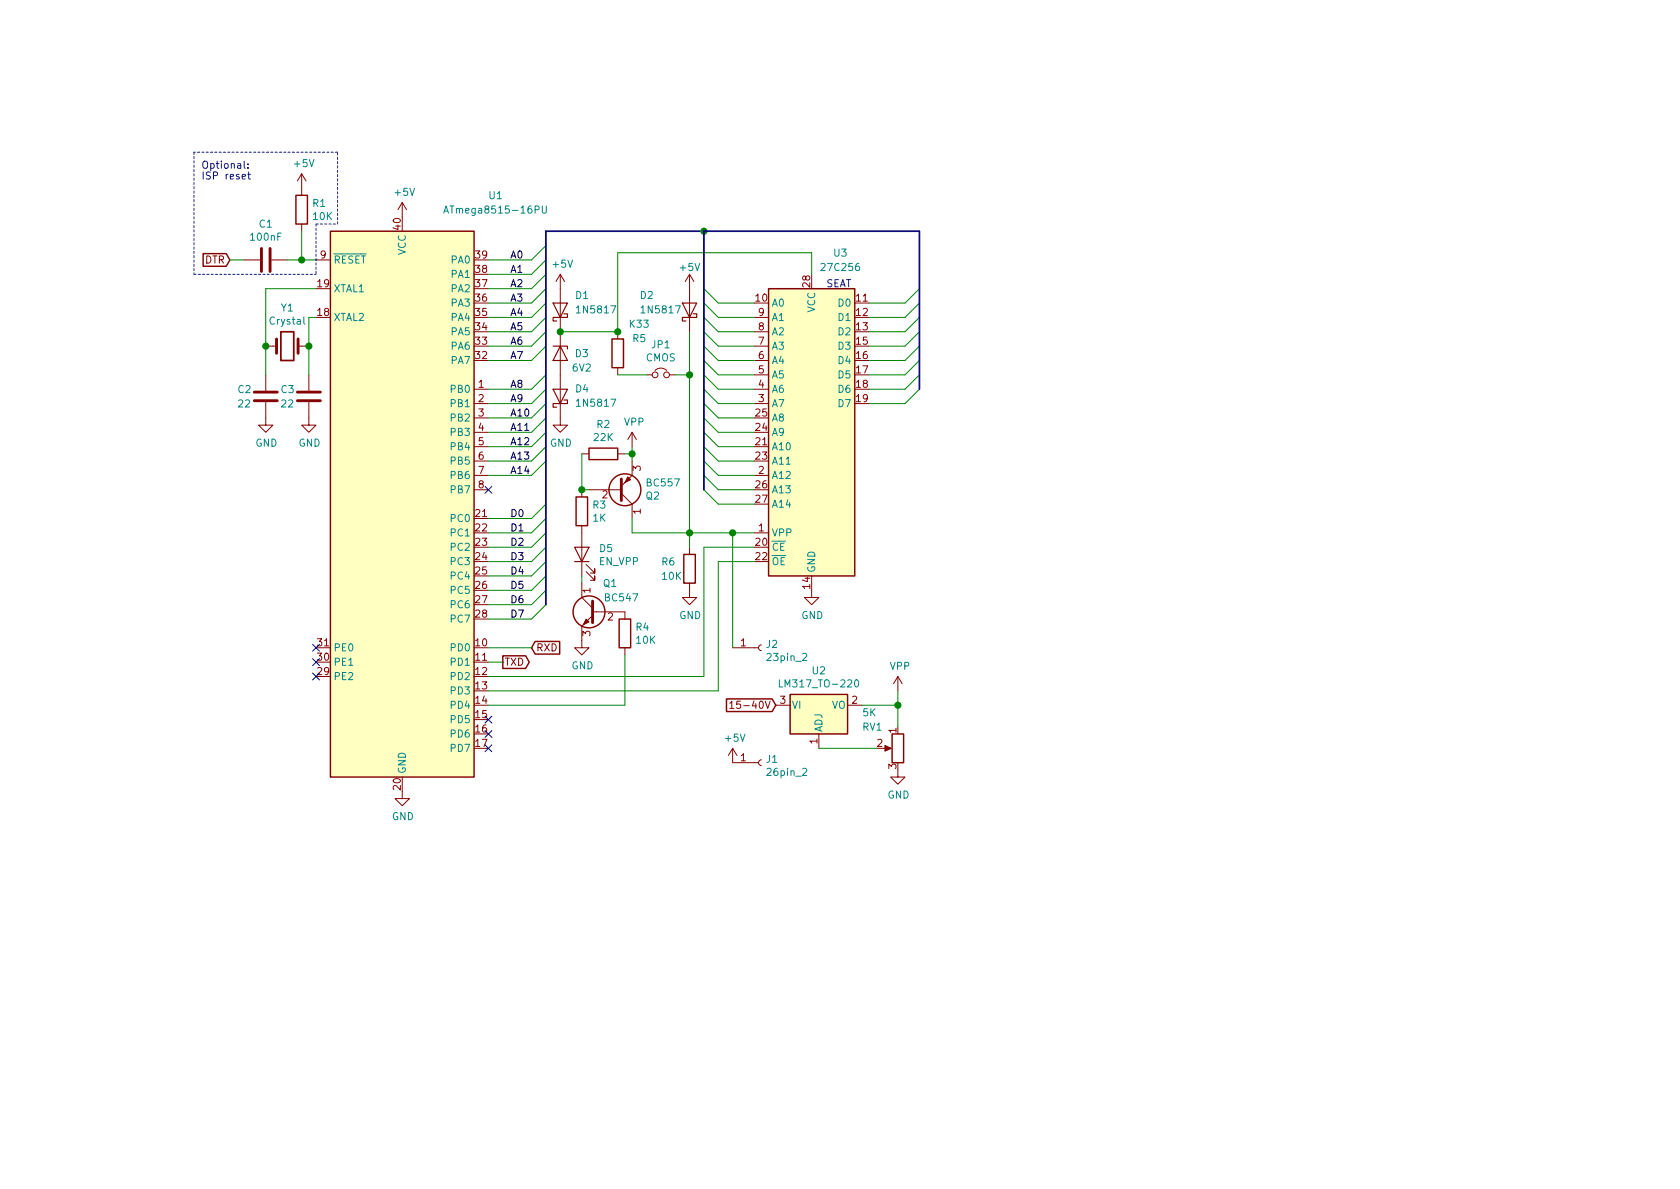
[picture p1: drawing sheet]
<svg xmlns="http://www.w3.org/2000/svg" width="297mm" height="210mm" viewBox="0 0 297 210" stroke-linecap="round" stroke-linejoin="round" font-family="sans-serif">
<g fill="#ffffc2" stroke="#ffffc2" stroke-width=".18">
<path d="M58.4 40.9h25.4v96.5h-25.4z"/>
<path d="M135.9 51h15.2v50.8h-15.2z"/>
<path d="M139.7 122.8h10.2v7h-10.2z"/>
</g>
<g fill="none" stroke="#840000" stroke-width=".25">
<path d="M52.3 34.5h2.1v5.1h-2.1zM35.9 44.9h4.1l.6 1.1-.6 1.1h-4.1zM58.4 40.9h25.4v96.5h-25.4zM108.2 59.9h2v5.1h-2zM135.9 51h15.2v50.8h-15.2zM104.1 79.2h5.1v2.1h-5.1zM101.9 87.9h2v5.1h-2zM120.9 98h2v5.1h-2zM88.9 116h4l.7 1.1-.7 1.1h-4zM94.6 113.4h4.4v2.3h-4.4l-.6-1.2zM109.5 109.5h2v5h-2zM128.4 123.6h8.1l.7 1.1-.7 1.1h-8.1z"/>
<path d="M139.7 122.8h10.2v7h-10.2zM157.7 129.8h2.1v5.1h-2.1z"/>
<circle cx="110.5" cy="86.6" r="2.82"/>
<circle cx="104.1" cy="108.2" r="2.82"/>
</g>
<g fill="none" stroke="#840000" stroke-width=".18">
<path d="M53.3 30.7v3.8M53.3 39.6v1.3M53.3 30.7l-.7 1.3M53.3 30.7l.8 1.3M71.1 35.8l-.7 1.3M71.1 35.8v2.5M71.1 35.8l.8 1.3M43.2 46h2.8M48 46h2.8M55.9 46h2.5M99.1 48.5v26.7h1.2l-1.2 1.2-1.3-1.2h1.3M99.1 48.5l-.8 1.3"/>
<path d="M99.1 48.5l.7 1.3M109.2 58.7v1.2M121.9 48.5v10.2M121.9 48.5l-.7 1.3M121.9 48.5l.8 1.3M133.3 58.7h2.6M133.3 56.1h2.6M47 71.1v4.1h1.3l-1.3 1.2-1.3-1.2h1.3M47 61.2h1.9M47 66.3v2.8M52.7 61.2h1.9M54.6 71.1v4.1h1.3l-1.3 1.2-1.3-1.2h1.3"/>
<path d="M54.6 66.3v2.8M83.8 68.8h2.6M83.8 71.4h2.6M83.8 73.9h2.6M83.8 76.4h2.6M83.8 79h2.6M109.2 65v1.3M111.8 76.4v2.6M111.8 76.4l-.8 1.3M111.8 76.4l.7 1.3M114.3 66.3h1M115.8 65.5a1.41 1.41 0 0 1 2.1 0"/>
<path d="M118.4 66.3h1M133.3 68.8h2.6M133.3 71.4h2.6M133.3 61.2h2.6M133.3 66.3h2.6M133.3 63.7h2.6M83.8 81.5h2.6M83.8 84.1h2.6M83.8 86.6h2.6M102.9 80.3h1.2M102.9 86.6v1.3M102.9 93v8.8"/>
<path d="M103.6 99.8l1.6 1.5v-.7v.7h-.8M104.1 86.6h5.8M109.2 80.3h1.3M109.9 87.2l1.9 1.9v2.6M111.8 81.5v2.6l-1.9 1.9M121.9 96.8v1.2M133.3 84.1h2.6M133.3 94.2h2.6M102.9 103.1v2.6l1.9 1.9M103.6 101.1l1.6 1.5v-.8v.8h-.8M104.8 108.8l-1.9 1.9v3.8h1.2l-1.2 1.3-1.3-1.3h1.3M104.8 108.2h5.7v1.3"/>
<path d="M110.5 114.5v1.3M121.9 103.1v2.6h1.3l-1.3 1.2-1.3-1.2h1.3M129.5 114.5h4.6M134.6 114l-.3 .1-.2 .4 .1 .4 .4 .2M143.5 104.4v1.3h1.3l-1.3 1.2-1.3-1.2h1.3M158.7 119.6l-.7 1.3M158.7 119.6v2.6M158.7 119.6l.8 1.3M71.1 139.9v1.3h1.3l-1.3 1.3-1.3-1.3h1.3M129 124.4l.4-.4v1.3M129 125.3h.7M129.5 132.3v2.6h4.6"/>
<path d="M129.5 132.3l-.7 1.3M129.5 132.3l.8 1.3M134.6 134.4l-.3 .1-.2 .3 .1 .4 .4 .2M137.2 124.7h2.5M144.8 129.8v2.5M149.9 124.7h2.5M156.2 132.3h1M158.7 136.1v1.3h1.3l-1.3 1.3-1.2-1.3h1.2"/>
<circle cx="115.8" cy="66.3" r=".51"/>
<circle cx="117.9" cy="66.3" r=".51"/>
</g>
<path d="M78.5 37.7l.4-1.3 .4 1.3M78.6 37.3h.6M95.9 36.4v1.1l.2 .2h.3l.2-.2v-1.1M53.7 56.1v1l.2 .2M137.8 120.2v1.3h.6M151.2 120.3l.2-.1a.67 .67 0 0 1 .4 .6 .67 .67 0 0 1-.4 .7l-.3-.5z" fill="none" stroke="#008484" stroke-width=".18"/>
<g fill="none" stroke="#008400" stroke-width=".18">
<path d="M40.6 46h2.6M50.8 46h5.1M53.3 40.9v5.1M55.9 56.1h-1.3v10.2M55.9 51h-8.9v15.3M96.5 43.4l-2.5 2.6h-7.6M96.5 58.7l-2.5 2.5h-7.6M96.5 56.1l-2.5 2.6h-7.6M96.5 53.6l-2.5 2.5h-7.6M96.5 51l-2.5 2.6h-7.6M96.5 48.5l-2.5 2.5h-7.6M96.5 46l-2.5 2.5h-7.6"/>
<path d="M121.9 58.7v38.1M124.5 51l2.5 2.6h6.3M124.5 53.6l2.5 2.5h6.3M124.5 56.1l2.5 2.6h6.3M124.5 58.7l2.5 2.5h6.3M143.5 48.5v-3.8h-34.3v14h-10.1M162.6 51l-2.6 2.6h-6.3M162.6 53.6l-2.6 2.5h-6.3M162.6 56.1l-2.6 2.6h-6.3M162.6 58.7l-2.6 2.5h-6.3M96.5 66.3l-2.5 2.5h-7.6M96.5 61.2l-2.5 2.5h-7.6"/>
<path d="M96.5 79l-2.5 2.5h-7.6M96.5 76.4l-2.5 2.6h-7.6M96.5 73.9l-2.5 2.5h-7.6M96.5 71.4l-2.5 2.5h-7.6M96.5 68.8l-2.5 2.6h-7.6M109.2 66.3h5.1M111.8 79v2.5M119.4 66.3h2.5M124.5 61.2l2.5 2.5h6.3M124.5 63.7l2.5 2.6h6.3M124.5 66.3l2.5 2.5h6.3M124.5 68.8l2.5 2.6h6.3"/>
<path d="M124.5 71.4l2.5 2.5h6.3M124.5 73.9l2.5 2.5h6.3M124.5 76.4l2.5 2.6h6.3M124.5 79l2.5 2.5h6.3M162.6 61.2l-2.6 2.5h-6.3M162.6 63.7l-2.6 2.6h-6.3M162.6 66.3l-2.6 2.5h-6.3M162.6 68.8l-2.6 2.6h-6.3M96.5 81.5l-2.5 2.6h-7.6M96.5 91.7l-2.5 2.5h-7.6M96.5 94.2l-2.5 2.6h-7.6M96.5 96.8l-2.5 2.5h-7.6"/>
<path d="M96.5 99.3l-2.5 2.5h-7.6M96.5 89.1l-2.5 2.6h-7.6M102.9 80.3v6.3h1.2M110.5 80.3h1.3M111.8 91.7v2.5h21.5M124.5 86.6l2.5 2.5h6.3M124.5 84.1l2.5 2.5h6.3M124.5 81.5l2.5 2.6h6.3M129.5 94.2v20.3M133.3 96.8h-8.8v22.8h-38.1M133.3 99.3h-6.3v22.9h-40.6M86.4 114.5h7.6"/>
<path d="M86.4 117.1h2.5M96.5 101.8l-2.5 2.6h-7.6M96.5 104.4l-2.5 2.5h-7.6M96.5 106.9l-2.5 2.6h-7.6M102.9 101.8v1.3M110.5 115.8v8.9h-24.1M144.8 132.3h10.1M152.4 124.7h6.3M158.7 122.2v6.3"/>
</g>
<g fill="none" stroke="#000084" stroke-width=".18">
<path d="M85.8 86l1.2 1.2M87 86l-1.2 1.2M55.3 116.5l1.2 1.2M55.3 113.9l1.2 1.3M55.3 119l1.2 1.2M56.5 116.5l-1.2 1.2M56.5 113.9l-1.2 1.3M56.5 119l-1.2 1.2M85.8 131.7l1.2 1.2M85.8 129.2l1.2 1.2M85.8 126.6l1.2 1.3M87 131.7l-1.2 1.2"/>
<path d="M87 129.2l-1.2 1.2M87 126.6l-1.2 1.3"/>
</g>
<path d="M49.7 58.7h2.2v5h-2.2z" fill="none" stroke="#840000" stroke-width=".3"/>
<path d="M46.2 43.9v4.1M47.8 43.9v4.1M48.9 59.9v2.6M52.7 59.9v2.6M45 70.9h4M45 69.3h4M52.6 70.9h4M52.6 69.3h4M109.9 84.7v3.8M104.8 106.3v3.8" fill="none" stroke="#840000" stroke-width=".51"/>
<g fill="#008400" stroke="#008400" stroke-width=".25">
<circle cx="54.6" cy="61.2" r=".51"/>
<circle cx="47" cy="61.2" r=".51"/>
<circle cx="111.8" cy="80.3" r=".51"/>
<circle cx="53.3" cy="46" r=".51"/>
<circle cx="121.9" cy="94.2" r=".51"/>
<circle cx="99.1" cy="58.7" r=".51"/>
<circle cx="102.9" cy="86.6" r=".51"/>
<circle cx="124.5" cy="40.9" r=".51"/>
<circle cx="109.2" cy="58.7" r=".51"/>
<circle cx="121.9" cy="66.3" r=".51"/>
<circle cx="158.8" cy="124.7" r=".51"/>
<circle cx="129.5" cy="94.2" r=".51"/>
</g>
<g fill="#840000" stroke="#840000" stroke-width=".18">
<path d="M111 84.3l.5 .5-1 .5z"/>
<path d="M103.6 109.5l.5 .5-1 .5z"/>
<path d="M156.5 131.8l1.1 .5-1.1 .5z"/>
</g>
<path d="M97.8 53.6h2.5l-1.2 2.5zM99.7 55.5h.6v.6h-2.5v.7h.6M120.6 53.6h2.6l-1.3 2.5zM122.6 55.5h.6v.6h-2.6v.7h.7M97.8 61.2h2.5v.5M97.8 68.8h2.5l-1.2 2.6zM99.1 61.2l1.2 2.5h-2.5zM99.7 70.7h.6v.7h-2.5v.6h.6M101.6 96.8h2.5l-1.2 2.5zM101.6 99.3h2.5" fill="none" stroke="#840000" stroke-width=".2"/>
<path d="M34.3 26.9v21.6M55.9 39.6h3.8M55.9 39.6v8.9M59.7 39.6v-12.7M59.7 26.9h-25.4M34.3 48.5h21.6" fill="none" stroke="#0000c2" stroke-width=".18" stroke-dasharray=".4 .4"/>
<path d="M42.8 31.2l.6-.1v-.2l-.4-.1-.2 .2 .1 .6h.5M43.2 28.5v1.1l.2 .2M43.8 30.8h.5M43.8 29.6v.2M43.8 29v.1M44 30.4v1.1l.3 .2" fill="none" stroke="#0000c2" stroke-width=".18"/>
<path d="M124.5 40.9v45.7M162.6 68.8v-27.9h-66.1v66" fill="none" stroke="#000084" stroke-width=".3"/>
<g font-size="1.8" fill="#0000c2">
<text x="35.6" y="29.8">Optional:</text>
<text x="35.6" y="31.7">ISP reset</text>
<text x="146" y="50.8">SEAT</text>
</g>
<g font-size="1.8" fill="#008484">
<text x="52.1" y="29.6">+5V</text>
<text x="69.9" y="34.6">+5V</text>
<text x="86.5" y="35.2">U1</text>
<text x="45.9" y="40.3">C1</text>
<text x="55.3" y="36.6">R1</text>
<text x="55.4" y="38.9">10K</text>
<text x="79.7" y="37.8">ATmega8515-16PU</text>
<text x="44.4" y="42.6">100nF</text>
<text x="58.9" y="46.6">RESET</text>
<text x="71.8" y="45.1" transform="rotate(-90 71.8 45.1)">VCC</text>
<text x="79.9" y="46.6">PA0</text>
<text x="97.8" y="47.3">+5V</text>
<text x="120.3" y="47.9">+5V</text>
<text x="145.5" y="47.9">27C256</text>
<text x="147.5" y="45.4">U3</text>
<text x="58.9" y="51.7">XTAL1</text>
<text x="79.9" y="51.7">PA2</text>
<text x="79.9" y="49.1">PA1</text>
<text x="101.8" y="52.9">D1</text>
<text x="113.2" y="52.9">D2</text>
<text x="47.8" y="57.4">Crystal</text>
<text x="49.7" y="55.1">Y1</text>
<text x="58.9" y="56.8">XTAL2</text>
<text x="79.9" y="59.3">PA5</text>
<text x="79.9" y="56.8">PA4</text>
<text x="79.9" y="54.2">PA3</text>
<text x="102.3" y="55.4">1N5817</text>
<text x="111.4" y="58">K33</text>
<text x="113.7" y="55.4">1N5817</text>
<text x="136.4" y="59.3">A2</text>
<text x="136.4" y="56.8">A1</text>
<text x="136.4" y="54.2">A0</text>
<text x="144.1" y="55.3" transform="rotate(-90 144.1 55.3)">VCC</text>
<text x="148.4" y="54.2">D0</text>
<text x="148.4" y="56.8">D1</text>
<text x="148.4" y="59.3">D2</text>
<text x="79.9" y="64.4">PA7</text>
<text x="79.9" y="61.8">PA6</text>
<text x="101.3" y="65.7">6V2</text>
<text x="101.8" y="63.2">D3</text>
<text x="111.9" y="60.5">R5</text>
<text x="114.2" y="63.9">CMOS</text>
<text x="115.3" y="61.6">JP1</text>
<text x="136.4" y="64.4">A4</text>
<text x="136.4" y="61.8">A3</text>
<text x="148.4" y="61.8">D3</text>
<text x="148.4" y="64.4">D4</text>
<text x="42.1" y="69.5">C2</text>
<text x="49.7" y="69.5">C3</text>
<text x="79.9" y="69.5">PB0</text>
<text x="101.8" y="69.4">D4</text>
<text x="102.3" y="71.9">1N5817</text>
<text x="136.4" y="69.5">A6</text>
<text x="136.4" y="66.9">A5</text>
<text x="148.4" y="66.9">D5</text>
<text x="148.4" y="69.5">D6</text>
<text x="42.2" y="72.1">22</text>
<text x="49.8" y="72.1">22</text>
<text x="79.9" y="72">PB1</text>
<text x="79.9" y="74.5">PB2</text>
<text x="79.9" y="77.1">PB3</text>
<text x="105.1" y="78">22K</text>
<text x="105.6" y="75.7">R2</text>
<text x="110.4" y="75.3">VPP</text>
<text x="136.4" y="72">A7</text>
<text x="136.4" y="77.1">A9</text>
<text x="136.4" y="74.5">A8</text>
<text x="148.4" y="72">D7</text>
<text x="45.2" y="79">GND</text>
<text x="52.8" y="79">GND</text>
<text x="79.9" y="79.6">PB4</text>
<text x="79.9" y="82.2">PB5</text>
<text x="97.2" y="79">GND</text>
<text x="136.4" y="79.6">A10</text>
<text x="136.4" y="82.2">A11</text>
<text x="79.9" y="84.7">PB6</text>
<text x="79.9" y="87.2">PB7</text>
<text x="104.9" y="89.9">R3</text>
<text x="114.2" y="88.3">Q2</text>
<text x="114.5" y="86">BC557</text>
<text x="136.4" y="84.7">A12</text>
<text x="136.4" y="87.2">A13</text>
<text x="136.4" y="89.8">A14</text>
<text x="79.9" y="92.3">PC0</text>
<text x="79.9" y="94.9">PC1</text>
<text x="104.9" y="92.2">1K</text>
<text x="136.4" y="94.9">VPP</text>
<text x="79.9" y="97.4">PC2</text>
<text x="79.9" y="99.9">PC3</text>
<text x="106" y="99.9">EN_VPP</text>
<text x="106" y="97.6">D5</text>
<text x="117" y="100">R6</text>
<text x="136.4" y="97.4">CE</text>
<text x="136.4" y="99.9">OE</text>
<text x="144.1" y="101.3" transform="rotate(-90 144.1 101.3)">GND</text>
<text x="79.9" y="102.5">PC4</text>
<text x="79.9" y="105">PC5</text>
<text x="79.9" y="107.6">PC6</text>
<text x="106.7" y="103.8">Q1</text>
<text x="107.1" y="106.3">BC547</text>
<text x="117.1" y="102.5">10K</text>
<text x="79.9" y="110.1">PC7</text>
<text x="112.5" y="111.5">R4</text>
<text x="112.5" y="113.8">10K</text>
<text x="120.1" y="109.5">GND</text>
<text x="141.7" y="109.5">GND</text>
<text x="58.9" y="117.7">PE1</text>
<text x="58.9" y="115.2">PE0</text>
<text x="79.9" y="115.2">PD0</text>
<text x="79.9" y="117.7">PD1</text>
<text x="101" y="118.4">GND</text>
<text x="135.5" y="114.6">J2</text>
<text x="135.9" y="116.9">23pin_2</text>
<text x="143.7" y="119.2">U2</text>
<text x="157.4" y="118.5">VPP</text>
<text x="58.9" y="120.3">PE2</text>
<text x="79.9" y="120.3">PD2</text>
<text x="79.9" y="122.8">PD3</text>
<text x="79.9" y="125.3">PD4</text>
<text x="138.5" y="121.6">LM317_TO-220</text>
<text x="140" y="125.3">VI</text>
<text x="147" y="125.3">VO</text>
<text x="79.9" y="127.9">PD5</text>
<text x="79.9" y="130.4">PD6</text>
<text x="128.3" y="131.2">+5V</text>
<text x="145.4" y="129.5" transform="rotate(-90 145.4 129.5)">ADJ</text>
<text x="152.6" y="129.2">RV1</text>
<text x="152.6" y="126.7">5K</text>
<text x="71.8" y="136.9" transform="rotate(-90 71.8 136.9)">GND</text>
<text x="79.9" y="133">PD7</text>
<text x="135.5" y="134.9">J1</text>
<text x="135.9" y="137.2">26pin_2</text>
<text x="156.9" y="141.2">GND</text>
<text x="69.3" y="145">GND</text>
</g>
<g font-size="1.8" fill="#840000">
<text x="70.9" y="40.6" transform="rotate(-90 70.9 40.6)">40</text>
<text x="36.2" y="46.6">DTR</text>
<text x="56.7" y="45.7">9</text>
<text x="84.1" y="45.7">39</text>
<text x="56.2" y="50.8">19</text>
<text x="84.1" y="53.3">36</text>
<text x="84.1" y="50.8">37</text>
<text x="84.1" y="48.3">38</text>
<text x="133.7" y="53.3">10</text>
<text x="143.3" y="50.7" transform="rotate(-90 143.3 50.7)">28</text>
<text x="151.4" y="53.3">11</text>
<text x="56.2" y="55.9">18</text>
<text x="84.1" y="58.4">34</text>
<text x="84.1" y="55.9">35</text>
<text x="134.1" y="58.4">8</text>
<text x="134.1" y="55.9">9</text>
<text x="151.4" y="55.9">12</text>
<text x="151.4" y="58.4">13</text>
<text x="84.1" y="63.5">32</text>
<text x="84.1" y="61">33</text>
<text x="134.1" y="63.5">6</text>
<text x="134.1" y="61">7</text>
<text x="151.4" y="61">15</text>
<text x="151.4" y="63.5">16</text>
<text x="84.6" y="68.6">1</text>
<text x="84.6" y="71.1">2</text>
<text x="134.1" y="71.1">3</text>
<text x="134.1" y="68.6">4</text>
<text x="134.1" y="66">5</text>
<text x="151.4" y="66">17</text>
<text x="151.4" y="68.6">18</text>
<text x="151.4" y="71.1">19</text>
<text x="84.6" y="73.7">3</text>
<text x="84.6" y="76.2">4</text>
<text x="133.7" y="76.2">24</text>
<text x="133.7" y="73.7">25</text>
<text x="84.6" y="78.7">5</text>
<text x="84.6" y="81.3">6</text>
<text x="84.6" y="83.8">7</text>
<text x="113.3" y="83.3" transform="rotate(-90 113.3 83.3)">3</text>
<text x="133.7" y="78.7">21</text>
<text x="133.7" y="81.3">23</text>
<text x="134.1" y="83.8">2</text>
<text x="84.6" y="86.4">8</text>
<text x="106.5" y="88.1">2</text>
<text x="133.7" y="86.4">26</text>
<text x="133.7" y="88.9">27</text>
<text x="84.1" y="91.4">21</text>
<text x="84.1" y="94">22</text>
<text x="113.3" y="90.9" transform="rotate(-90 113.3 90.9)">1</text>
<text x="134.1" y="94">1</text>
<text x="84.1" y="96.5">23</text>
<text x="84.1" y="99.1">24</text>
<text x="84.1" y="101.6">25</text>
<text x="133.7" y="96.5">20</text>
<text x="133.7" y="99.1">22</text>
<text x="84.1" y="104.1">26</text>
<text x="84.1" y="106.7">27</text>
<text x="104.4" y="104.9" transform="rotate(-90 104.4 104.9)">1</text>
<text x="143.3" y="104.1" transform="rotate(-90 143.3 104.1)">14</text>
<text x="84.1" y="109.2">28</text>
<text x="104.4" y="112.5" transform="rotate(-90 104.4 112.5)">3</text>
<text x="107.5" y="109.7">2</text>
<text x="56.2" y="119.4">29</text>
<text x="56.2" y="116.8">30</text>
<text x="56.2" y="114.3">31</text>
<text x="84.1" y="114.3">10</text>
<text x="84.1" y="116.8">11</text>
<text x="84.1" y="119.4">12</text>
<text x="89.2" y="117.7">TXD</text>
<text x="94.8" y="115.2">RXD</text>
<text x="131" y="114.3">1</text>
<text x="84.1" y="121.9">13</text>
<text x="84.1" y="124.5">14</text>
<text x="130.7" y="125.3">15-40V</text>
<text x="137.9" y="124.5">3</text>
<text x="150.6" y="124.5">2</text>
<text x="84.1" y="127">15</text>
<text x="84.1" y="129.5">16</text>
<text x="144.5" y="131.5" transform="rotate(-90 144.5 131.5)">1</text>
<text x="158.5" y="129.6" transform="rotate(-90 158.5 129.6)">1</text>
<text x="84.1" y="132.1">17</text>
<text x="131" y="134.6">1</text>
<text x="155.1" y="132.1">2</text>
<text x="158.5" y="136" transform="rotate(-90 158.5 136)">3</text>
<text x="70.9" y="139.6" transform="rotate(-90 70.9 139.6)">20</text>
</g>
<g font-size="1.8">
<text x="90.2" y="45.7">A0</text>
<text x="90.2" y="48.3">A1</text>
<text x="90.2" y="50.8">A2</text>
<text x="90.2" y="53.3">A3</text>
<text x="90.2" y="55.9">A4</text>
<text x="90.2" y="58.4">A5</text>
<text x="90.2" y="61">A6</text>
<text x="90.2" y="63.5">A7</text>
<text x="90.2" y="68.6">A8</text>
<text x="90.2" y="71.1">A9</text>
<text x="90.2" y="73.7">A10</text>
<text x="90.2" y="76.2">A11</text>
<text x="90.2" y="78.7">A12</text>
<text x="90.2" y="81.3">A13</text>
<text x="90.2" y="83.8">A14</text>
<text x="90.2" y="91.4">D0</text>
<text x="90.2" y="94">D1</text>
<text x="90.2" y="96.5">D2</text>
<text x="90.2" y="99.1">D3</text>
<text x="90.2" y="101.6">D4</text>
<text x="90.2" y="104.1">D5</text>
<text x="90.2" y="106.7">D6</text>
<text x="90.2" y="109.2">D7</text>
</g>
</svg>
